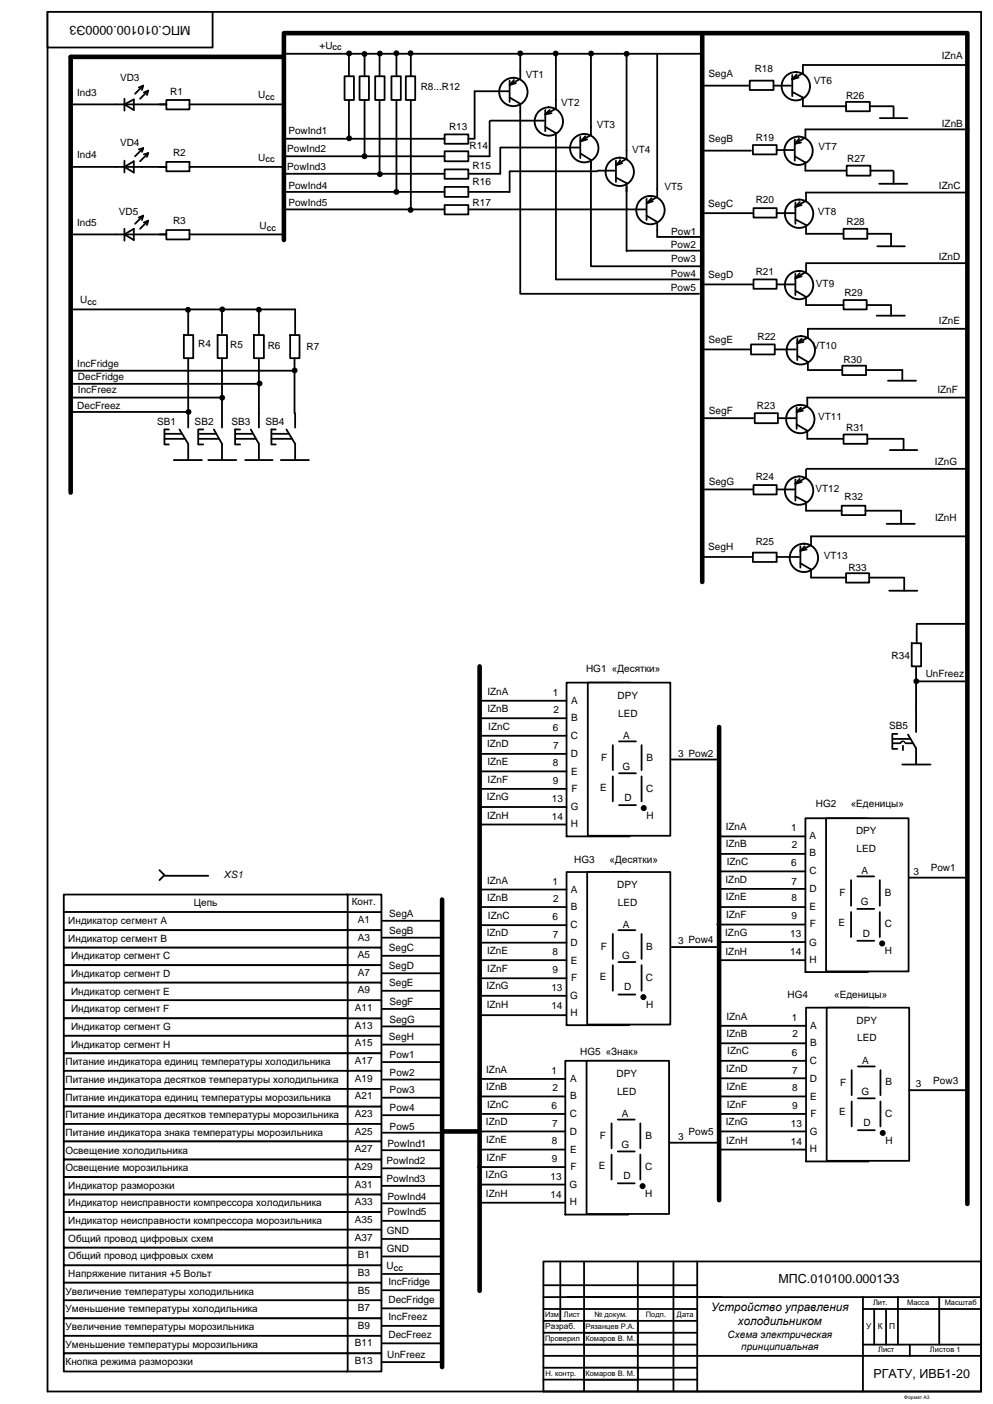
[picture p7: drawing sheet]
<svg xmlns="http://www.w3.org/2000/svg" width="420mm" height="594mm" viewBox="0 0 420 594" stroke-linecap="round" stroke-linejoin="round" font-family="sans-serif">
<g fill="none" stroke="#000" stroke-width=".76">
<path d="M20.1 5h395v584h-395zM229.9 533.9h185.2v55.1h-185.2zM237.1 533.9v25.2M295 533.9v55.1M229.9 549h185.2M229.9 554h65.1M229.9 559.1h65.1M365.1 554h50M365.1 549v40M369.9 554v15.1M374.9 554v15.1M379.9 549v20.1"/>
<path d="M397.4 549v20.1M229.9 564.1h65.1M229.9 569.1h65.1M229.9 573.9h185.2M229.9 578.9h65.1M365.1 569.1h50M385 569.1v4.8M229.9 583.9h65.1"/>
</g>
<path d="M20.1 5h69.9v15.1h-69.9z" fill-rule="evenodd" fill="#fff"/>
<path d="M20.1 5h69.9v15.1h-69.9zM229.9 544h65.1" fill="none" stroke="#000" stroke-width=".76"/>
<path d="M247.1 564.1h22.8v5h-22.8z" fill-rule="evenodd" fill="#fff"/>
<path d="M247.1 533.9v55.1M269.9 533.9v55.1M285 533.9v55.1M247.1 564.1h22.8v5h-22.8z" fill="none" stroke="#000" stroke-width=".76"/>
<path d="M247.1 559.1h22.8v5h-22.8z" fill-rule="evenodd" fill="#fff"/>
<path d="M247.1 559.1h22.8v5h-22.8z" fill="none" stroke="#000" stroke-width=".76"/>
<path d="M247.1 578.9h22.8v5h-22.8z" fill-rule="evenodd" fill="#fff"/>
<path d="M247.1 578.9h22.8v5h-22.8z" fill="none" stroke="#000" stroke-width=".76"/>
<g fill="#fff">
<path d="M239.7 315.6h6.6v6.7h-6.6z" fill-rule="evenodd"/>
<path d="M239.7 323.3h6.6v6.6h-6.6z" fill-rule="evenodd"/>
<path d="M239.7 330.5h6.6v6.6h-6.6z" fill-rule="evenodd"/>
<path d="M239.7 338.4h6.6v6.6h-6.6z" fill-rule="evenodd"/>
</g>
<path d="M202.9 349h36.8" fill="none" stroke="#000" stroke-width=".76"/>
<g fill="#fff">
<path d="M239.7 345.5h6.6v6.7h-6.6z" fill-rule="evenodd"/>
<path d="M239.7 293.4h6.6v6.6h-6.6z" fill-rule="evenodd"/>
<path d="M239.7 300.6h6.6v6.6h-6.6z" fill-rule="evenodd"/>
<path d="M239.7 308.2h6.6v6.7h-6.6z" fill-rule="evenodd"/>
</g>
<path d="M239.7 288.9h26.7v65.1h-26.7z" fill="none" stroke="#000" stroke-width=".76"/>
<path d="M248.7 288.9h34.9v64.8h-34.9z" fill-rule="evenodd" fill="#fff"/>
<g fill="none" stroke="#000" stroke-width=".76">
<path d="M202.9 296.6h36.8M248.7 288.9h34.9v64.8h-34.9zM202.7 311.4h37M202.9 319.1h36.8M202.9 304h36.8M259.3 315.4v10.6M261.9 313.8h7.2M271.5 315.4v10.6M202.7 333.9h37M202.9 326.5h36.8M259.3 328.6v10.6M261.9 327.3h7.2"/>
<path d="M271.5 328.6v10.6M202.9 341.6h36.8M261.9 340.8h7.2M384.2 371.5h24.1"/>
<circle cx="272.4" cy="342" r=".89"/>
</g>
<circle cx="272.4" cy="342" r=".89" fill="#000"/>
<path d="M202.9 282v264.4M304.3 307.7v200.3M187.6 478.9h14.5" fill="none" stroke="#000" stroke-width="1.9"/>
<g fill="#fff">
<path d="M239.7 395.8h6.6v6.6h-6.6z" fill-rule="evenodd"/>
<path d="M239.7 403.2h6.6v6.9h-6.6z" fill-rule="evenodd"/>
<path d="M239.7 410.6h6.6v6.6h-6.6z" fill-rule="evenodd"/>
<path d="M239.7 418.3h6.6v6.6h-6.6z" fill-rule="evenodd"/>
</g>
<path d="M202.7 429.7h37" fill="none" stroke="#000" stroke-width=".76"/>
<g fill="#fff">
<path d="M239.7 425.4h6.6v6.7h-6.6z" fill-rule="evenodd"/>
<path d="M239.7 373.3h6.6v6.6h-6.6z" fill-rule="evenodd"/>
<path d="M239.7 380.5h6.6v6.6h-6.6z" fill-rule="evenodd"/>
<path d="M239.7 388.1h6.6v6.7h-6.6z" fill-rule="evenodd"/>
</g>
<path d="M239.7 369.1h26.5v64.8h-26.5z" fill="none" stroke="#000" stroke-width=".76"/>
<path d="M248.4 369.1h35.2v64.6h-35.2z" fill-rule="evenodd" fill="#fff"/>
<g fill="none" stroke="#000" stroke-width=".76">
<path d="M202.7 376.5h37M248.4 369.1h35.2v64.6h-35.2zM202.7 391.6h37M202.7 383.9h37M202.9 399h36.8M259.3 395.3v10.6M261.7 393.7h7.1M271.5 395.3v10.6M202.4 414.1h37.3M202.9 406.4h36.8M259.3 408.5v10.9M261.7 407.2h7.1"/>
<path d="M271.5 408.5v10.9M202.7 421.5h37M261.7 421h7.1"/>
<circle cx="272.2" cy="422" r=".89"/>
</g>
<circle cx="272.2" cy="422" r=".89" fill="#000"/>
<g fill="#fff">
<path d="M239.2 475.7h6.9v6.6h-6.9z" fill-rule="evenodd"/>
<path d="M239.2 483.4h6.9v6.6h-6.9z" fill-rule="evenodd"/>
<path d="M239.2 490.5h6.9v6.7h-6.9z" fill-rule="evenodd"/>
<path d="M239.2 498.5h6.9v6.6h-6.9z" fill-rule="evenodd"/>
</g>
<path d="M202.4 509.1h36.8" fill="none" stroke="#000" stroke-width=".76"/>
<g fill="#fff">
<path d="M239.2 505.6h6.9v6.6h-6.9z" fill-rule="evenodd"/>
<path d="M239.2 453.2h6.9v6.9h-6.9z" fill-rule="evenodd"/>
<path d="M239.2 460.6h6.9v6.7h-6.9z" fill-rule="evenodd"/>
<path d="M239.2 468.3h6.9v6.6h-6.9z" fill-rule="evenodd"/>
</g>
<path d="M239.2 449h26.7v65.1h-26.7z" fill="none" stroke="#000" stroke-width=".76"/>
<path d="M248.2 449h34.9v64.8h-34.9z" fill-rule="evenodd" fill="#fff"/>
<g fill="none" stroke="#000" stroke-width=".76">
<path d="M202.4 456.7h36.8M248.2 449h34.9v64.8h-34.9zM202.4 478.9h36.8M202.4 464.1h36.8M203.2 471.5h36M258.8 475.5v10.5M261.4 473.9h7.2M270.9 475.5v10.5M202.1 494h37.1M202.4 486.6h36.8M258.8 488.7v10.6M261.4 487.4h7.2"/>
<path d="M270.9 488.7v10.6M202.4 501.4h36.8M261.4 500.9h7.2"/>
<circle cx="271.9" cy="502" r=".89"/>
</g>
<circle cx="271.9" cy="502" r=".89" fill="#000"/>
<g fill="#fff">
<path d="M340.8 373.1h6.6v6.6h-6.6z" fill-rule="evenodd"/>
<path d="M340.8 380.7h6.6v6.6h-6.6z" fill-rule="evenodd"/>
<path d="M340.8 387.9h6.6v6.6h-6.6z" fill-rule="evenodd"/>
<path d="M340.8 395.6h6.6v6.6h-6.6z" fill-rule="evenodd"/>
</g>
<path d="M303.7 406.4h37.1" fill="none" stroke="#000" stroke-width=".76"/>
<g fill="#fff">
<path d="M340.8 403h6.6v6.6h-6.6z" fill-rule="evenodd"/>
<path d="M340.8 350.6h6.6v6.6h-6.6z" fill-rule="evenodd"/>
<path d="M340.8 357.7h6.6v6.9h-6.6z" fill-rule="evenodd"/>
<path d="M340.8 365.4h6.6v6.9h-6.6z" fill-rule="evenodd"/>
</g>
<path d="M340.8 346.3h26.4v65.1h-26.4z" fill="none" stroke="#000" stroke-width=".76"/>
<path d="M349.5 346.3h34.9v64.9h-34.9z" fill-rule="evenodd" fill="#fff"/>
<g fill="none" stroke="#000" stroke-width=".76">
<path d="M303.7 354h37.1M349.5 346.3h34.9v64.9h-34.9zM303.7 376.2h37.1M303.7 368.8h37.1M303.7 361.4h37.1M360.1 372.5v10.9M362.7 370.9h7.2M372.3 372.5v10.9M303.5 391.3h37.3M303.7 398.7h37.1M303.7 383.9h37.1M360.1 386v10.6"/>
<path d="M362.7 398.2h7.2M362.7 384.7h7.2M372.3 386v10.6"/>
<circle cx="373.3" cy="399.3" r=".89"/>
</g>
<circle cx="373.3" cy="399.3" r=".89" fill="#000"/>
<g fill="#fff">
<path d="M341 453.2h6.7v6.6h-6.7z" fill-rule="evenodd"/>
<path d="M341 460.9h6.7v6.6h-6.7z" fill-rule="evenodd"/>
<path d="M341 468h6.7v6.7h-6.7z" fill-rule="evenodd"/>
<path d="M341 475.7h6.7v6.9h-6.7z" fill-rule="evenodd"/>
</g>
<path d="M304 486.6h37" fill="none" stroke="#000" stroke-width=".76"/>
<g fill="#fff">
<path d="M341 483.1h6.7v6.6h-6.7z" fill-rule="evenodd"/>
<path d="M341 430.7h6.7v6.7h-6.7z" fill-rule="evenodd"/>
<path d="M341 438.1h6.7v6.7h-6.7z" fill-rule="evenodd"/>
<path d="M341 445.8h6.7v6.6h-6.7z" fill-rule="evenodd"/>
</g>
<path d="M341 426.5h26.5v65.1h-26.5z" fill="none" stroke="#000" stroke-width=".76"/>
<path d="M349.8 426.5h34.9v64.8h-34.9z" fill-rule="evenodd" fill="#fff"/>
<g fill="none" stroke="#000" stroke-width=".76">
<path d="M60.6 36.2l-.5 1.9M60.6 36.2l-1.9 .8M60.6 36.2l-3.5 3.5M62.7 38.4l-.5 1.8M62.7 38.4l-1.8 .8M62.7 38.4l-3.4 3.4M29.9 44.2h30.2M52.7 44.2l3.9-2.1v4.5zM52.7 41.8v5M67.5 44.2h2.9M70.4 42.3h9.8v4h-9.8zM80.2 44.2h39.9"/>
<path d="M284.2 321.5h19.8M284.2 400.8h19.8M304 434.2h37M349.8 426.5h34.9v64.8h-34.9zM304 456.4h37M304 449h37M304 441.6h37M360.4 453v10.5M363 451.4h7.2M372.5 453v10.5M303.7 471.5h37.3M304 478.9h37"/>
<path d="M304 464.1h37M360.4 466.2v10.6M363 478.4h7.2M363 464.9h7.2M372.5 466.2v10.6M384.7 461.4h23.6M283.1 483.7h21.2"/>
<circle cx="373.5" cy="479.5" r=".89"/>
</g>
<circle cx="373.5" cy="479.5" r=".89" fill="#000"/>
<path d="M409.3 14v495.6" fill="none" stroke="#000" stroke-width="1.9"/>
<path d="M31.7 36.8h10.1v5h-10.1z" fill-rule="evenodd" fill="#fff"/>
<path d="M60.1 44.2h10.3" fill="none" stroke="#000" stroke-width=".76"/>
<path d="M108.5 37.8h9v5.1h-9z" fill-rule="evenodd" fill="#fff"/>
<path d="M30.4 70.6h29.7M52.7 70.6l3.9-2.3v4.7zM52.7 68v5M60.6 62.7l-.5 1.6M60.6 62.7l-1.9 .5M60.6 62.7l-3.5 3.4M62.7 64.8l-.5 1.6M62.7 64.8l-1.8 .6M62.7 64.8l-3.4 3.5M67.5 70.6h2.9M70.4 68.5h9.8v4h-9.8zM80.2 70.6h39.4" fill="none" stroke="#000" stroke-width=".76"/>
<path d="M31.7 63h10.1v5h-10.1z" fill-rule="evenodd" fill="#fff"/>
<path d="M60.1 70.6h10.3" fill="none" stroke="#000" stroke-width=".76"/>
<path d="M108.5 64.3h9v5h-9z" fill-rule="evenodd" fill="#fff"/>
<path d="M30.4 99.2h29.7M52.7 99.2l3.9-2.4v4.8zM52.7 96.8v5.1M60.6 91.3l-.5 1.8M60.6 91.3l-1.9 .8M60.6 91.3l-3.5 3.4M62.7 93.4l-.5 1.8M62.7 93.4l-1.8 .8M62.7 93.4l-3.4 3.4M67.5 99.2h2.9M70.4 97.4h9.8v3.9h-9.8zM80.2 99.2h40.2" fill="none" stroke="#000" stroke-width=".76"/>
<path d="M31.7 91.8h10.1v5h-10.1z" fill-rule="evenodd" fill="#fff"/>
<path d="M60.1 99.2h10" fill="none" stroke="#000" stroke-width=".76"/>
<path d="M109 93.4h9v5h-9z" fill-rule="evenodd" fill="#fff"/>
<path d="M30.4 131h94.5M79.6 131.2v10.4M93.9 131v10M109.5 131v10.6M77.8 141.8h4v9.8h-4zM79.6 151.6v29.4M92.1 141.8h3.9v9.8h-3.9zM93.9 151.6v23M107.4 141.8h4.3v9.8h-4.3zM109.5 151.9v23M122.8 141.8h3.9v9.8h-3.9zM124.6 151.6v23.3" fill="none" stroke="#000" stroke-width=".76"/>
<g fill="#000">
<circle cx="79.6" cy="131.1" r="1.24"/>
<circle cx="94.1" cy="131" r="1.24"/>
<circle cx="109.6" cy="131.1" r="1.24"/>
</g>
<path d="M33.3 125.4h8.8v3.5h-8.8z" fill-rule="evenodd" fill="#fff"/>
<path d="M30.4 156.9h94.2M29.9 168.3h64M30.2 162.5h79.6M30.4 174.4h49.2" fill="none" stroke="#000" stroke-width=".76"/>
<g fill="#000">
<circle cx="124.7" cy="156.8" r="1.24"/>
<circle cx="79.8" cy="174.3" r="1.24"/>
<circle cx="94" cy="168.3" r="1.24"/>
<circle cx="109.8" cy="162.3" r="1.24"/>
</g>
<path d="M32.3 163h21.9v4.5h-21.9z" fill-rule="evenodd" fill="#fff"/>
<g fill="none" stroke="#000" stroke-width=".76">
<path d="M124.9 131v10.3M93.9 174.9v6.1M109.5 174.9v6.1M124.9 174.9v6.1M69.6 185.7h8.5M69.6 188.1h1.8M69.8 183.6h7.2M71.4 181.8h-1.8v6.1M73.6 194.7h11.9M75.9 181.8l3.7 6.1v6.8M83.9 188.1h2.1M83.9 181.8v6.1"/>
<path d="M84.1 185.7h8.5M84.1 181.8h1.9M84.4 183.6h7.1M88.1 194.7h11.9M90.5 181.8l3.4 6.1v6.8M99.5 188.1h2.1M99.7 185.7h8.5M100 183.6h6.9M101.6 181.8h-2.1v6.1M103.7 194.7h11.7M106.1 181.8l3.4 6.1v6.8M114.8 185.7h8.5"/>
<path d="M114.8 188.1h1.9M115.1 183.6h7.1M116.7 181.8h-1.9v6.1M118.8 194.7h11.9M121.2 181.8l3.7 6.1v6.8"/>
</g>
<path d="M146.6 386h14.8v7.7h-14.8z" fill-rule="evenodd" fill="#fff"/>
<path d="M146.6 386h14.8v7.7h-14.8z" fill="none" stroke="#000" stroke-width=".76"/>
<path d="M146.6 393.7h14.8v7.4h-14.8z" fill-rule="evenodd" fill="#fff"/>
<path d="M146.6 393.7h14.8v7.4h-14.8z" fill="none" stroke="#000" stroke-width=".76"/>
<path d="M146.6 401.1h14.8v7.4h-14.8z" fill-rule="evenodd" fill="#fff"/>
<path d="M161.7 396.9h25.1M146.6 401.1h14.8v7.4h-14.8z" fill="none" stroke="#000" stroke-width=".76"/>
<path d="M146.6 408.5h14.8v7.4h-14.8z" fill-rule="evenodd" fill="#fff"/>
<path d="M146.6 408.5h14.8v7.4h-14.8zM161.7 404.5h25.1" fill="none" stroke="#000" stroke-width=".76"/>
<path d="M146.6 431h14.8v7.4h-14.8z" fill-rule="evenodd" fill="#fff"/>
<path d="M146.6 431h14.8v7.4h-14.8z" fill="none" stroke="#000" stroke-width=".76"/>
<path d="M146.6 438.4h14.8v7.4h-14.8z" fill-rule="evenodd" fill="#fff"/>
<path d="M146.6 438.4h14.8v7.4h-14.8z" fill="none" stroke="#000" stroke-width=".76"/>
<path d="M146.6 445.8h14.8v7.7h-14.8z" fill-rule="evenodd" fill="#fff"/>
<path d="M146.6 445.8h14.8v7.7h-14.8zM161.9 442.1h24.9" fill="none" stroke="#000" stroke-width=".76"/>
<path d="M146.6 415.9h14.8v7.7h-14.8z" fill-rule="evenodd" fill="#fff"/>
<path d="M146.6 415.9h14.8v7.7h-14.8z" fill="none" stroke="#000" stroke-width=".76"/>
<path d="M146.6 423.3h14.8v7.7h-14.8z" fill-rule="evenodd" fill="#fff"/>
<path d="M161.7 419.4h25.1M146.6 423.3h14.8v7.7h-14.8z" fill="none" stroke="#000" stroke-width=".76"/>
<path d="M146.6 378.6h14.8v7.4h-14.8z" fill-rule="evenodd" fill="#fff"/>
<path d="M146.6 378.6h14.8v7.4h-14.8zM161.7 389.7h25.1M161.7 412h25.1M161.7 427h25.1M161.7 434.4h25.1" fill="none" stroke="#000" stroke-width=".76"/>
<path d="M146.6 468.3h14.8v7.4h-14.8z" fill-rule="evenodd" fill="#fff"/>
<path d="M146.6 468.3h14.8v7.4h-14.8z" fill="none" stroke="#000" stroke-width=".76"/>
<path d="M146.6 475.7h14.8v7.4h-14.8z" fill-rule="evenodd" fill="#fff"/>
<path d="M146.6 475.7h14.8v7.4h-14.8z" fill="none" stroke="#000" stroke-width=".76"/>
<path d="M146.6 483.1h14.8v7.7h-14.8z" fill-rule="evenodd" fill="#fff"/>
<path d="M161.9 479.4h24.9M146.6 483.1h14.8v7.7h-14.8z" fill="none" stroke="#000" stroke-width=".76"/>
<path d="M146.6 453.2h14.8v7.7h-14.8z" fill-rule="evenodd" fill="#fff"/>
<path d="M146.6 453.2h14.8v7.7h-14.8z" fill="none" stroke="#000" stroke-width=".76"/>
<path d="M146.6 460.9h14.8v7.4h-14.8z" fill-rule="evenodd" fill="#fff"/>
<path d="M161.9 456.9h24.9M161.9 449.5h24.9M146.6 460.9h14.8v7.4h-14.8zM161.9 464.6h24.9M161.9 472h24.9" fill="none" stroke="#000" stroke-width=".76"/>
<path d="M146.6 490.8h14.8v7.4h-14.8z" fill-rule="evenodd" fill="#fff"/>
<path d="M146.6 490.8h14.8v7.4h-14.8zM161.7 486.8h25.1" fill="none" stroke="#000" stroke-width=".76"/>
<path d="M146.6 498.2h14.8v7.4h-14.8z" fill-rule="evenodd" fill="#fff"/>
<path d="M146.6 498.2h14.8v7.4h-14.8zM161.9 494.5h24.9" fill="none" stroke="#000" stroke-width=".76"/>
<path d="M146.6 505.6h14.8v7.4h-14.8z" fill-rule="evenodd" fill="#fff"/>
<path d="M146.6 505.6h14.8v7.4h-14.8zM161.7 501.9h25.1" fill="none" stroke="#000" stroke-width=".76"/>
<path d="M146.6 513h14.8v7.7h-14.8z" fill-rule="evenodd" fill="#fff"/>
<path d="M146.6 513h14.8v7.7h-14.8zM161.9 509.3h24.9M161.9 516.7h24.9" fill="none" stroke="#000" stroke-width=".76"/>
<path d="M146.6 535.5h14.8v7.4h-14.8z" fill-rule="evenodd" fill="#fff"/>
<path d="M146.6 535.5h14.8v7.4h-14.8z" fill="none" stroke="#000" stroke-width=".76"/>
<path d="M146.6 542.9h14.8v7.7h-14.8z" fill-rule="evenodd" fill="#fff"/>
<path d="M161.9 539.2h24.9M146.6 542.9h14.8v7.7h-14.8z" fill="none" stroke="#000" stroke-width=".76"/>
<path d="M146.6 550.3h14.8v7.7h-14.8z" fill-rule="evenodd" fill="#fff"/>
<path d="M146.6 550.3h14.8v7.7h-14.8zM161.9 546.1h25.2" fill="none" stroke="#000" stroke-width=".76"/>
<path d="M146.6 558h14.8v7.4h-14.8z" fill-rule="evenodd" fill="#fff"/>
<path d="M146.6 558h14.8v7.4h-14.8zM161.7 553.8h24.8" fill="none" stroke="#000" stroke-width=".76"/>
<path d="M146.6 565.4h14.8v7.4h-14.8z" fill-rule="evenodd" fill="#fff"/>
<path d="M146.6 565.4h14.8v7.4h-14.8zM161.7 561.2h24.8" fill="none" stroke="#000" stroke-width=".76"/>
<path d="M163.8 540h21.9v5h-21.9z" fill-rule="evenodd" fill="#fff"/>
<path d="M161.7 568.6h24.8" fill="none" stroke="#000" stroke-width=".76"/>
<g fill="#fff">
<path d="M163.8 555.1h21.9v5h-21.9z" fill-rule="evenodd"/>
<path d="M163.8 562.5h21.9v5h-21.9z" fill-rule="evenodd"/>
<path d="M27 378.6h120.1v7.4h-120.1z" fill-rule="evenodd"/>
</g>
<path d="M27 378.6h120.1v7.4h-120.1z" fill="none" stroke="#000" stroke-width=".76"/>
<path d="M27 386h120.1v7.7h-120.1z" fill-rule="evenodd" fill="#fff"/>
<path d="M27 386h120.1v7.7h-120.1z" fill="none" stroke="#000" stroke-width=".76"/>
<path d="M27 393.7h120.1v7.4h-120.1z" fill-rule="evenodd" fill="#fff"/>
<path d="M27 393.7h120.1v7.4h-120.1z" fill="none" stroke="#000" stroke-width=".76"/>
<path d="M27 401.1h120.1v7.4h-120.1z" fill-rule="evenodd" fill="#fff"/>
<path d="M27 401.1h120.1v7.4h-120.1z" fill="none" stroke="#000" stroke-width=".76"/>
<path d="M27 408.5h120.1v7.4h-120.1z" fill-rule="evenodd" fill="#fff"/>
<path d="M27 408.5h120.1v7.4h-120.1z" fill="none" stroke="#000" stroke-width=".76"/>
<path d="M27 415.9h120.1v7.7h-120.1z" fill-rule="evenodd" fill="#fff"/>
<path d="M27 415.9h120.1v7.7h-120.1z" fill="none" stroke="#000" stroke-width=".76"/>
<path d="M27 423.3h120.1v7.7h-120.1z" fill-rule="evenodd" fill="#fff"/>
<path d="M27 423.3h120.1v7.7h-120.1z" fill="none" stroke="#000" stroke-width=".76"/>
<path d="M27 431h120.1v7.4h-120.1z" fill-rule="evenodd" fill="#fff"/>
<path d="M27 431h120.1v7.4h-120.1z" fill="none" stroke="#000" stroke-width=".76"/>
<path d="M27 438.4h120.1v7.4h-120.1z" fill-rule="evenodd" fill="#fff"/>
<path d="M27 438.4h120.1v7.4h-120.1z" fill="none" stroke="#000" stroke-width=".76"/>
<path d="M27 535.5h120.1v7.4h-120.1z" fill-rule="evenodd" fill="#fff"/>
<path d="M27 535.5h120.1v7.4h-120.1z" fill="none" stroke="#000" stroke-width=".76"/>
<path d="M27 445.8h120.1v7.7h-120.1z" fill-rule="evenodd" fill="#fff"/>
<path d="M27 445.8h120.1v7.7h-120.1z" fill="none" stroke="#000" stroke-width=".76"/>
<path d="M27 453.2h120.1v7.7h-120.1z" fill-rule="evenodd" fill="#fff"/>
<path d="M27 453.2h120.1v7.7h-120.1z" fill="none" stroke="#000" stroke-width=".76"/>
<path d="M27 460.9h120.1v7.4h-120.1z" fill-rule="evenodd" fill="#fff"/>
<path d="M27 460.9h120.1v7.4h-120.1z" fill="none" stroke="#000" stroke-width=".76"/>
<path d="M27 468.3h120.1v7.4h-120.1z" fill-rule="evenodd" fill="#fff"/>
<path d="M27 468.3h120.1v7.4h-120.1z" fill="none" stroke="#000" stroke-width=".76"/>
<path d="M27 475.7h120.1v7.4h-120.1z" fill-rule="evenodd" fill="#fff"/>
<path d="M27 475.7h120.1v7.4h-120.1z" fill="none" stroke="#000" stroke-width=".76"/>
<path d="M27 483.1h120.1v7.7h-120.1z" fill-rule="evenodd" fill="#fff"/>
<path d="M27 483.1h120.1v7.7h-120.1z" fill="none" stroke="#000" stroke-width=".76"/>
<path d="M27 490.8h120.1v7.4h-120.1z" fill-rule="evenodd" fill="#fff"/>
<path d="M27 490.8h120.1v7.4h-120.1z" fill="none" stroke="#000" stroke-width=".76"/>
<path d="M27 498.2h120.1v7.4h-120.1z" fill-rule="evenodd" fill="#fff"/>
<path d="M27 498.2h120.1v7.4h-120.1z" fill="none" stroke="#000" stroke-width=".76"/>
<path d="M27 505.6h120.1v7.4h-120.1z" fill-rule="evenodd" fill="#fff"/>
<path d="M27 505.6h120.1v7.4h-120.1z" fill="none" stroke="#000" stroke-width=".76"/>
<path d="M146.6 520.4h14.8v7.7h-14.8z" fill-rule="evenodd" fill="#fff"/>
<path d="M146.6 520.4h14.8v7.7h-14.8z" fill="none" stroke="#000" stroke-width=".76"/>
<path d="M27 513h120.1v7.7h-120.1z" fill-rule="evenodd" fill="#fff"/>
<path d="M27 513h120.1v7.7h-120.1z" fill="none" stroke="#000" stroke-width=".76"/>
<path d="M27 542.9h120.1v7.7h-120.1z" fill-rule="evenodd" fill="#fff"/>
<path d="M27 542.9h120.1v7.7h-120.1z" fill="none" stroke="#000" stroke-width=".76"/>
<path d="M27 550.3h120.1v7.7h-120.1z" fill-rule="evenodd" fill="#fff"/>
<path d="M27 550.3h120.1v7.7h-120.1z" fill="none" stroke="#000" stroke-width=".76"/>
<path d="M27 558h120.1v7.4h-120.1z" fill-rule="evenodd" fill="#fff"/>
<path d="M27 558h120.1v7.4h-120.1z" fill="none" stroke="#000" stroke-width=".76"/>
<path d="M27 565.4h120.1v7.4h-120.1z" fill-rule="evenodd" fill="#fff"/>
<path d="M27 565.4h120.1v7.4h-120.1z" fill="none" stroke="#000" stroke-width=".76"/>
<path d="M27 520.4h120.1v7.7h-120.1z" fill-rule="evenodd" fill="#fff"/>
<path d="M27 520.4h120.1v7.7h-120.1zM161.7 524.4h25.1" fill="none" stroke="#000" stroke-width=".76"/>
<path d="M146.6 528.1h14.8v7.4h-14.8z" fill-rule="evenodd" fill="#fff"/>
<path d="M146.6 528.1h14.8v7.4h-14.8z" fill="none" stroke="#000" stroke-width=".76"/>
<path d="M27 528.1h120.1v7.4h-120.1z" fill-rule="evenodd" fill="#fff"/>
<path d="M67.5 368.3l2.1 2.1-2.1 2.1M69.6 370.7h18.5M27 528.1h120.1v7.4h-120.1zM161.9 531.8h24.9" fill="none" stroke="#000" stroke-width=".76"/>
<path d="M29.9 24.1v184.4" fill="none" stroke="#000" stroke-width="1.9"/>
<path d="M188.1 56.9h10.1v4h-10.1z" fill-rule="evenodd" fill="#fff"/>
<path d="M188.1 56.9h10.1v4h-10.1z" fill="none" stroke="#000" stroke-width=".76"/>
<path d="M188.1 64h10.1v4.3h-10.1z" fill-rule="evenodd" fill="#fff"/>
<path d="M188.1 64h10.1v4.3h-10.1z" fill="none" stroke="#000" stroke-width=".76"/>
<path d="M188.1 71.7h10.1v4h-10.1z" fill-rule="evenodd" fill="#fff"/>
<path d="M188.1 71.7h10.1v4h-10.1z" fill="none" stroke="#000" stroke-width=".76"/>
<path d="M188.1 79.1h10.1v4.2h-10.1z" fill-rule="evenodd" fill="#fff"/>
<path d="M188.1 79.1h10.1v4.2h-10.1z" fill="none" stroke="#000" stroke-width=".76"/>
<path d="M188.1 86.8h10.1v4h-10.1z" fill-rule="evenodd" fill="#fff"/>
<g fill="none" stroke="#000" stroke-width=".76">
<path d="M147.6 22.8v9.5M207.7 38.6h-6.9v19.9M208 38.6h7.4M215.6 34.1v9M217.5 33.9l-1.9 2.1M218.3 35.2l-2.7 .8M220.1 22.5v10.8l-4.5 2.7M235.2 22.8v23.2l-4.5 2.4M250 22.8v34.3l-4.5 2.7M265.1 22.8v44.4l-4.5 2.7M278.1 23v60.3l-4.5 2.7M147.6 42.3v16.2"/>
<path d="M198.2 58.7h2.6M207.2 51.3v14.8h-9M207.4 51.1h22.8M215.6 41.3l4.5 2.6v80.2M230.7 46.6v9M230.7 53.7l4.5 2.7v61.9h60.6M232.6 46.6l-1.9 1.8M233.4 47.9l-2.7 .5M245.5 57.9v9M247.6 57.7l-1.8 2.1 2.6-.8M211.7 62.4v11.2h-13.5M211.9 62.4h25.7"/>
<path d="M215.6 72.5v8.7h-17.4M215.9 72.5h36.8M237.9 62.4h7.4M245.8 65.1l4.2 2.6v45M252.9 72.2h7.4M260.6 68v9M260.6 75.1l4.5 2.4v28.9M262.5 67.7l-1.6 2.2 2.4-.8M188.1 86.8h10.1v4h-10.1zM198.2 88.6h67.4M265.9 88.6h7.4M273.6 84.1v9"/>
<path d="M273.6 91.3l4.5 2.6v6.4h19.3M275.7 83.9l-1.9 2.1 2.4-.8M250.3 112.7h46.3M265.1 106.1h31M220.1 124.4h75.7"/>
</g>
<g fill="none" stroke="#000" stroke-width=".79">
<circle cx="217.2" cy="38.9" r="6"/>
<circle cx="232.2" cy="51.4" r="6"/>
<circle cx="247.2" cy="62.7" r="6"/>
<circle cx="262.2" cy="72.7" r="6"/>
<circle cx="275.2" cy="88.9" r="6"/>
</g>
<g fill="#000">
<circle cx="147.7" cy="22.6" r="1.24"/>
<circle cx="220.1" cy="22.6" r="1.24"/>
<circle cx="235.1" cy="22.7" r="1.24"/>
<circle cx="250.1" cy="22.7" r="1.24"/>
<circle cx="265.1" cy="22.8" r="1.24"/>
<circle cx="147.7" cy="58.5" r="1.24"/>
</g>
<path d="M152.1 32.3h4v10h-4z" fill-rule="evenodd" fill="#fff"/>
<path d="M152.1 32.3h4v10h-4zM154.3 22.8v9.5M154.3 42.3v23.8" fill="none" stroke="#000" stroke-width=".76"/>
<g fill="#000">
<circle cx="154.2" cy="22.9" r="1.24"/>
<circle cx="154.2" cy="66.1" r="1.24"/>
</g>
<path d="M158.7 32.3h4v10h-4z" fill-rule="evenodd" fill="#fff"/>
<path d="M158.7 32.3h4v10h-4zM160.6 22.8v9.5M160.6 42.3v31.5" fill="none" stroke="#000" stroke-width=".76"/>
<g fill="#000">
<circle cx="160.7" cy="22.7" r="1.24"/>
<circle cx="160.7" cy="73.7" r="1.24"/>
</g>
<path d="M165.6 32.3h4v10h-4z" fill-rule="evenodd" fill="#fff"/>
<path d="M165.6 32.3h4v10h-4zM167.7 22.5v9.8M167.7 42.3v38.9" fill="none" stroke="#000" stroke-width=".76"/>
<g fill="#000">
<circle cx="167.7" cy="22.5" r="1.24"/>
<circle cx="167.7" cy="81.2" r="1.24"/>
</g>
<path d="M171.7 32.3h4v10h-4z" fill-rule="evenodd" fill="#fff"/>
<path d="M171.7 32.3h4v10h-4zM173.8 22.5v9.8M173.8 42.3v46.6" fill="none" stroke="#000" stroke-width=".76"/>
<g fill="#000">
<circle cx="173.7" cy="22.5" r="1.24"/>
<circle cx="173.7" cy="88.9" r="1.24"/>
</g>
<path d="M145.8 32.3h4v10h-4z" fill-rule="evenodd" fill="#fff"/>
<path d="M120.1 22.8h176.5M145.8 32.3h4v10h-4zM120.1 58.7h68M120.1 73.6h68M120.4 66.1h67.7M297.9 63.8h19.9M120.1 81.2h68M120.4 88.6h67.7" fill="none" stroke="#000" stroke-width=".76"/>
<path d="M297.1 14.3v232" fill="none" stroke="#000" stroke-width="1.9"/>
<path d="M318.6 61.4h10v4h-10z" fill-rule="evenodd" fill="#fff"/>
<path d="M336.3 59v9M338.1 58.7l-1.8 2.2M340.8 54.8v3.4l-4.5 2.7M318.6 61.4h10v4h-10zM328.6 63.5h7.4M336.3 66.1l4.5 2.7v3.4h17.4M338.9 60.3l-2.6 .6" fill="none" stroke="#000" stroke-width=".76"/>
<circle cx="337.9" cy="63.8" r="6" fill="none" stroke="#000" stroke-width=".79"/>
<path d="M358.2 70.1h10.1v4.2h-10.1z" fill-rule="evenodd" fill="#fff"/>
<path d="M340.8 54.8h69M358.2 70.1h10.1v4.2h-10.1zM368.3 72.2h9.5M372 77.8h11.9M378.1 72.5v5.3M297.9 90.2h20.9" fill="none" stroke="#000" stroke-width=".76"/>
<path d="M318.8 88.1h9.8v4h-9.8z" fill-rule="evenodd" fill="#fff"/>
<path d="M318.8 88.1h9.8v4h-9.8zM328.6 90.2h7.7M336.5 85.7v9M336.5 92.9l4.5 2.3v3.8h15.9M338.4 85.5l-1.9 2.1M339.2 86.8l-2.7 .8M341 81.5v3.4l-4.5 2.7" fill="none" stroke="#000" stroke-width=".76"/>
<circle cx="338.1" cy="90.5" r="6" fill="none" stroke="#000" stroke-width=".79"/>
<path d="M356.9 96.8h10.1v4.3h-10.1z" fill-rule="evenodd" fill="#fff"/>
<path d="M341 81.5h67.5M356.9 96.8h10.1v4.3h-10.1zM367 99h10v5M371.2 104.2h11.7M297.9 120.4h20.9" fill="none" stroke="#000" stroke-width=".76"/>
<path d="M318.8 118.3h9.8v3.9h-9.8z" fill-rule="evenodd" fill="#fff"/>
<path d="M318.8 118.3h9.8v3.9h-9.8zM336.5 115.9v9M338.4 115.6l-1.9 2.1M339.2 116.9l-2.7 .8M341 111.7v3.4l-4.5 2.6M341 111.4h67.5M328.6 120.4h7.7M336.5 123l4.5 2.7v3.4" fill="none" stroke="#000" stroke-width=".76"/>
<circle cx="338.1" cy="120.7" r="6" fill="none" stroke="#000" stroke-width=".79"/>
<path d="M356.9 127h9.8v4h-9.8z" fill-rule="evenodd" fill="#fff"/>
<path d="M341 129.1h15.9M356.9 127h9.8v4h-9.8zM366.7 129.1h10.1M370.9 133.6h12M377 129.1v4.5M297.4 147.9h21.7" fill="none" stroke="#000" stroke-width=".76"/>
<path d="M317.8 145.8h10v4.2h-10z" fill-rule="evenodd" fill="#fff"/>
<path d="M341.8 139.2v3.7l-4.5 2.4M317.8 145.8h10v4.2h-10zM327.8 147.9h9M337.3 143.4v9M337.3 150.5l4.5 2.7v3.4h14.6M339.2 143.4l-1.9 1.9M340 144.7l-2.7 .6" fill="none" stroke="#000" stroke-width=".76"/>
<circle cx="338.8" cy="148.3" r="6" fill="none" stroke="#000" stroke-width=".79"/>
<path d="M356.4 154.8h10v4h-10z" fill-rule="evenodd" fill="#fff"/>
<path d="M341.8 139.2h66.5M356.4 154.8h10v4h-10zM366.4 156.6h15.4v4.5M297.4 177h21.4M375.7 161.1h11.9" fill="none" stroke="#000" stroke-width=".76"/>
<path d="M319.4 174.9h9.7v4.2h-9.7z" fill-rule="evenodd" fill="#fff"/>
<path d="M319.4 174.9h9.7v4.2h-9.7zM329.1 177h7.7M337.1 172.5v9M337.1 179.7l4.5 2.6v3.4h15.3M338.9 172.5l-1.8 1.9M339.7 173.8l-2.6 .6M341.6 168.3v3.7l-4.5 2.4" fill="none" stroke="#000" stroke-width=".76"/>
<circle cx="338.6" cy="177.4" r="6" fill="none" stroke="#000" stroke-width=".79"/>
<path d="M356.9 183.9h10.1v4h-10.1z" fill-rule="evenodd" fill="#fff"/>
<path d="M341.6 168.3h66.7M356.9 183.9h10.1v4h-10.1zM367 185.7h15.3M376.5 190.5h11.6M382.3 186v4.5M297.9 207.2h20.9" fill="none" stroke="#000" stroke-width=".76"/>
<path d="M318.8 205.3h9.8v4h-9.8z" fill-rule="evenodd" fill="#fff"/>
<path d="M341 198.7v3.4l-4.5 2.7M341.3 198.4h67M318.8 205.3h9.8v4h-9.8zM328.6 207.2h7.7M336.5 202.9v9M336.5 210.1l4.5 2.4v3.7M338.4 202.7l-1.9 2.1M339.2 204l-2.7 .8" fill="none" stroke="#000" stroke-width=".76"/>
<circle cx="338.1" cy="207.7" r="6" fill="none" stroke="#000" stroke-width=".79"/>
<path d="M356.1 214h10.1v4h-10.1z" fill-rule="evenodd" fill="#fff"/>
<path d="M341 216.2h15.1M356.1 214h10.1v4h-10.1zM366.2 216.2h15.1v5.5M297.9 235.7h20.9M375.2 221.7h11.9" fill="none" stroke="#000" stroke-width=".76"/>
<path d="M318.6 233.9h10v4h-10z" fill-rule="evenodd" fill="#fff"/>
<path d="M318.6 233.9h10v4h-10zM328.6 235.7h9.5M338.7 231.2v9M338.7 238.4l4.5 2.6v3.5h14.8M340.5 231.2l-1.8 1.9M341.3 232.6l-2.6 .5M343.2 227v3.7l-4.5 2.4" fill="none" stroke="#000" stroke-width=".76"/>
<circle cx="340.1" cy="236.1" r="6" fill="none" stroke="#000" stroke-width=".79"/>
<path d="M358 242.6h9.8v4h-9.8z" fill-rule="evenodd" fill="#fff"/>
<path d="M297.1 36.2h19.9M343.2 227h66.1M358 242.6h9.8v4h-9.8zM367.8 244.5h14.5M376.2 250h11.9M382.6 244.5v5.5" fill="none" stroke="#000" stroke-width=".76"/>
<path d="M317.2 34.1h10.1v4h-10.1z" fill-rule="evenodd" fill="#fff"/>
<path d="M317.2 34.1h10.1v4h-10.1zM327.3 36.2h7.4M335.2 31.8v8.9M335.2 38.9l4.5 2.4v3.7M337.1 31.5l-1.9 2.1M337.9 32.8l-2.7 .8M409.6 27.5h-69.9v3.5l-4.5 2.6M372.3 50h11.6M378.1 45.5v4.5" fill="none" stroke="#000" stroke-width=".76"/>
<circle cx="336.7" cy="36.5" r="6" fill="none" stroke="#000" stroke-width=".79"/>
<path d="M358 43.1h10v4h-10z" fill-rule="evenodd" fill="#fff"/>
<g fill="none" stroke="#000" stroke-width=".76">
<path d="M339.7 45h18.3M358 43.1h10v4h-10zM368 45h10.1M385.8 272.3h3.9v9.7h-3.9zM388.1 264.1h20.7M387.6 282.3v18.8M387.6 288.4h21.4"/>
<circle cx="382" cy="314.7" r=".89"/>
</g>
<path d="M120.1 14h288.9M120.1 14.8v86.8M29.9 24.1h90M187.1 380.7v197.9" fill="none" stroke="#000" stroke-width="1.9"/>
<circle cx="387.7" cy="288.4" r="1.24" fill="#000"/>
<path d="M380.7 314.9h2.7v2.1h-2.7z" fill-rule="evenodd" fill="#fff"/>
<path d="M387.9 264.1v7.9M377.6 310.6v6.1M377.6 317h2.1M377.8 310.6h1.9M377.8 314.6h3.2M378.1 312.7h7.1M382.1 315.6v1.9M383.1 314.6h3.2M384.2 310.9l3.4 5.8v6.9M387.6 301.1v8.7M381.8 323.6h11.9" fill="none" stroke="#000" stroke-width=".76"/>
<path d="M382.1 314.6v2.1" fill="none" stroke="#fff" stroke-width="1.1"/>
<path d="M146.6 572.8h14.8v7.7h-14.8z" fill-rule="evenodd" fill="#fff"/>
<path d="M146.6 572.8h14.8v7.7h-14.8zM161.4 576.5h24.9" fill="none" stroke="#000" stroke-width=".76"/>
<g fill="#fff">
<path d="M163.2 571h22v5h-22z" fill-rule="evenodd"/>
<path d="M27 572.8h120.1v7.7h-120.1z" fill-rule="evenodd"/>
</g>
<path d="M27 572.8h120.1v7.7h-120.1z" fill="none" stroke="#000" stroke-width=".76"/>
<g font-size="5.3">
<text x="80.6" y="10.9" transform="rotate(-180 80.6 10.9)">МПС.010100.0000Э3</text>
<text x="329.4" y="543.1">МПС.010100.0001Э3</text>
<text x="369.6" y="583.1">РГАТУ, ИВБ1-20</text>
</g>
<g font-size="4.9">
<text x="300.9" y="554.9">Устройство управления</text>
<text x="312.2" y="560.9">холодильником</text>
</g>
<g font-size="4.2">
<text x="135.2" y="20.8">+U</text>
<text x="398.5" y="24.8">IZnA</text>
<text x="50.8" y="34.1">VD3</text>
<text x="222.5" y="33.1">VT1</text>
<text x="299.8" y="32.8">SegA</text>
<text x="319.3" y="30.3">R18</text>
<text x="344.3" y="35.8">VT6</text>
<text x="32.6" y="40.5">Ind3</text>
<text x="72" y="40.4">R1</text>
<text x="109.3" y="41.6">U</text>
<text x="178" y="38.1">R8...R12</text>
<text x="358" y="41.9">R26</text>
<text x="237.5" y="44.9">VT2</text>
<text x="252.5" y="54">VT3</text>
<text x="398.5" y="53.6">IZnB</text>
<text x="122" y="56.8">PowInd1</text>
<text x="190" y="54.9">R13</text>
<text x="319.8" y="59.7">R19</text>
<text x="50.8" y="61.8">VD4</text>
<text x="73.2" y="66">R2</text>
<text x="121.5" y="64.1">PowInd2</text>
<text x="198.7" y="63.1">R14</text>
<text x="267.5" y="64.9">VT4</text>
<text x="299.8" y="60.3">SegB</text>
<text x="346.4" y="63.5">VT7</text>
<text x="32.6" y="66.9">Ind4</text>
<text x="109.3" y="68.1">U</text>
<text x="200" y="71.5">R15</text>
<text x="358.5" y="68.7">R27</text>
<text x="121.5" y="72.1">PowInd3</text>
<text x="122" y="80.1">PowInd4</text>
<text x="200" y="78.1">R16</text>
<text x="281.2" y="80.6">VT5</text>
<text x="397.3" y="79.8">IZnC</text>
<text x="122" y="87.1">PowInd5</text>
<text x="200" y="87.4">R17</text>
<text x="299.7" y="87.8">SegC</text>
<text x="319.8" y="86">R20</text>
<text x="32.6" y="95.5">Ind5</text>
<text x="50.3" y="91">VD5</text>
<text x="73.2" y="94.9">R3</text>
<text x="346.1" y="91">VT8</text>
<text x="358.1" y="95.4">R28</text>
<text x="109.8" y="97.1">U</text>
<text x="284" y="99.3">Pow1</text>
<text x="283.9" y="104.8">Pow2</text>
<text x="283.9" y="110.8">Pow3</text>
<text x="397.2" y="109.9">IZnD</text>
<text x="283.9" y="117.3">Pow4</text>
<text x="299.7" y="117.8">SegD</text>
<text x="319.8" y="116.2">R21</text>
<text x="283.9" y="123.3">Pow5</text>
<text x="345.2" y="121.4">VT9</text>
<text x="357.3" y="125.4">R29</text>
<text x="34" y="128.4">U</text>
<text x="397.3" y="137.3">IZnE</text>
<text x="320.5" y="143.8">R22</text>
<text x="83.9" y="147.1">R4</text>
<text x="97.4" y="147.2">R5</text>
<text x="113.3" y="147.6">R6</text>
<text x="129.7" y="148.1">R7</text>
<text x="299.8" y="145.3">SegE</text>
<text x="343.9" y="147.9">VT10</text>
<text x="32.7" y="155.5">IncFridge</text>
<text x="357" y="153.8">R30</text>
<text x="33" y="161">DecFridge</text>
<text x="33" y="166.5">IncFreez</text>
<text x="396.6" y="166.4">IZnF</text>
<text x="32.7" y="173.2">DecFreez</text>
<text x="320.3" y="172.9">R23</text>
<text x="66.5" y="179.9">SB1</text>
<text x="82.4" y="179.9">SB2</text>
<text x="299.9" y="175.3">SegF</text>
<text x="346.1" y="177.6">VT11</text>
<text x="98" y="180">SB3</text>
<text x="112.3" y="180">SB4</text>
<text x="358" y="182.2">R31</text>
<text x="395.6" y="196.8">IZnG</text>
<text x="319.8" y="203.2">R24</text>
<text x="299.9" y="205.3">SegG</text>
<text x="345.1" y="208.1">VT12</text>
<text x="357.4" y="211.7">R32</text>
<text x="395.6" y="220.6">IZnH</text>
<text x="299.7" y="232.8">SegH</text>
<text x="319.8" y="230.7">R25</text>
<text x="348.6" y="236.6">VT13</text>
<text x="359" y="241.7">R33</text>
<text x="377.3" y="279">R34</text>
<text x="248" y="284.6">HG1 «Десятки»</text>
<text x="391.7" y="286.3">UnFreez</text>
<text x="206.2" y="294.1">IZnA</text>
<text x="233.9" y="294.6">1</text>
<text x="241.7" y="297.9">A</text>
<text x="261.3" y="295.8">DP</text>
<text x="267.2" y="295.8">Y</text>
<text x="206.2" y="301.3">IZnB</text>
<text x="234.2" y="301.6">2</text>
<text x="241.7" y="305.1">B</text>
<text x="261.6" y="303.3">LE</text>
<text x="266.7" y="303.3">D</text>
<text x="206.6" y="308.8">IZnC</text>
<text x="233.9" y="309.4">6</text>
<text x="376.2" y="308.5">SB5</text>
<text x="206.1" y="316.3">IZnD</text>
<text x="234.1" y="317.1">7</text>
<text x="241.6" y="312.8">C</text>
<text x="263.7" y="312.7">A</text>
<text x="206.2" y="323.8">IZnE</text>
<text x="241.6" y="320.3">D</text>
<text x="254.4" y="322">F</text>
<text x="273.6" y="321.9">B</text>
<text x="287" y="320.3">3 Pow2</text>
<text x="234" y="324.3">8</text>
<text x="241.7" y="327.9">E</text>
<text x="263.4" y="325.9">G</text>
<text x="206.3" y="331.3">IZnF</text>
<text x="234" y="331.8">9</text>
<text x="241.8" y="335.1">F</text>
<text x="253.9" y="334.6">E</text>
<text x="273.5" y="335.2">C</text>
<text x="206" y="338.8">IZnG</text>
<text x="233.5" y="339.5">13</text>
<text x="264.3" y="339.2">D</text>
<text x="345.2" y="341.4">HG2</text>
<text x="360" y="341.4">«Еденицы»</text>
<text x="206.1" y="346.8">IZnH</text>
<text x="233.5" y="347.1">14</text>
<text x="241.5" y="342.9">G</text>
<text x="273.5" y="346.6">H</text>
<text x="241.6" y="350.1">H</text>
<text x="307.1" y="351.4">IZnA</text>
<text x="334.7" y="351.9">1</text>
<text x="362.2" y="353.1">DP</text>
<text x="368.1" y="353.1">Y</text>
<text x="307.1" y="358.6">IZnB</text>
<text x="335.1" y="358.9">2</text>
<text x="342.6" y="355.2">A</text>
<text x="243" y="365.3">HG3</text>
<text x="257.9" y="365.3">«Десятки»</text>
<text x="342.6" y="362.4">B</text>
<text x="362.4" y="360.6">LE</text>
<text x="367.6" y="360.6">D</text>
<text x="94.9" y="371.8">ХS1</text>
<text x="307.5" y="366.1">IZnC</text>
<text x="334.7" y="366.6">6</text>
<text x="342.5" y="370.1">C</text>
<text x="364.5" y="370">A</text>
<text x="386.5" y="370.3">3</text>
<text x="393.8" y="368.8">Pow1</text>
<text x="206.1" y="374.1">IZnA</text>
<text x="233.7" y="374.6">1</text>
<text x="241.5" y="377.9">A</text>
<text x="261.2" y="375.8">DP</text>
<text x="267.1" y="375.8">Y</text>
<text x="307" y="373.6">IZnD</text>
<text x="334.9" y="374.4">7</text>
<text x="342.5" y="377.6">D</text>
<text x="82" y="383.7">Цепь</text>
<text x="148.8" y="383.2">Конт.</text>
<text x="206.1" y="381.3">IZnB</text>
<text x="234" y="381.6">2</text>
<text x="261.4" y="383.3">LE</text>
<text x="266.6" y="383.3">D</text>
<text x="307.1" y="381.1">IZnE</text>
<text x="334.8" y="381.6">8</text>
<text x="355.2" y="379.3">F</text>
<text x="364.3" y="383.2">G</text>
<text x="374.5" y="379.2">B</text>
<text x="164.7" y="388.2">SegA</text>
<text x="206.4" y="388.8">IZnC</text>
<text x="233.7" y="389.4">6</text>
<text x="241.5" y="385.1">B</text>
<text x="307.2" y="388.6">IZnF</text>
<text x="334.8" y="389.1">9</text>
<text x="342.6" y="385.2">E</text>
<text x="28.9" y="391.1">Индикатор сегмент A</text>
<text x="151.4" y="390.6">A1</text>
<text x="164.7" y="395.4">SegB</text>
<text x="241.4" y="392.8">C</text>
<text x="263.5" y="392.7">A</text>
<text x="342.7" y="392.4">F</text>
<text x="354.8" y="391.9">E</text>
<text x="374.3" y="392.5">C</text>
<text x="28.9" y="398.6">Индикатор сегмент B</text>
<text x="151.4" y="398.1">A3</text>
<text x="205.9" y="396.3">IZnD</text>
<text x="233.9" y="397.1">7</text>
<text x="241.4" y="400.3">D</text>
<text x="254.2" y="402">F</text>
<text x="273.4" y="401.9">B</text>
<text x="287" y="399.5">3 Pow4</text>
<text x="306.9" y="396.1">IZnG</text>
<text x="334.3" y="396.7">13</text>
<text x="342.3" y="400.2">G</text>
<text x="365.1" y="396.5">D</text>
<text x="30.1" y="406.1">Индикатор сегмент C</text>
<text x="151.4" y="405.6">А5</text>
<text x="164.6" y="402.5">SegC</text>
<text x="206.1" y="403.8">IZnE</text>
<text x="233.8" y="404.3">8</text>
<text x="241.5" y="407.9">E</text>
<text x="263.3" y="405.9">G</text>
<text x="307" y="404.1">IZnH</text>
<text x="334.3" y="404.4">14</text>
<text x="342.5" y="407.4">H</text>
<text x="374.4" y="403.9">H</text>
<text x="30.1" y="413.5">Индикатор сегмент D</text>
<text x="151.4" y="413">A7</text>
<text x="164.6" y="410.3">SegD</text>
<text x="206.2" y="411.3">IZnF</text>
<text x="233.8" y="411.8">9</text>
<text x="164.7" y="417.4">SegE</text>
<text x="205.8" y="418.8">IZnG</text>
<text x="233.3" y="419.5">13</text>
<text x="241.7" y="415.1">F</text>
<text x="253.8" y="414.6">E</text>
<text x="264.1" y="419.2">D</text>
<text x="273.3" y="415.2">C</text>
<text x="30.1" y="421">Индикатор сегмент E</text>
<text x="151.4" y="420.5">А9</text>
<text x="164.8" y="425.2">SegF</text>
<text x="241.3" y="422.9">G</text>
<text x="333.2" y="422.6">HG4</text>
<text x="353" y="422.5">«Еденицы»</text>
<text x="30.1" y="428.5">Индикатор сегмент F</text>
<text x="150.2" y="428">A11</text>
<text x="205.9" y="426.8">IZnH</text>
<text x="233.3" y="427.1">14</text>
<text x="241.4" y="430.1">H</text>
<text x="273.4" y="426.6">H</text>
<text x="307.4" y="431.6">IZnA</text>
<text x="30.1" y="435.9">Индикатор сегмент G</text>
<text x="150.2" y="435.4">А13</text>
<text x="164.7" y="433">SegG</text>
<text x="335" y="432.1">1</text>
<text x="342.8" y="435.4">A</text>
<text x="362.5" y="433.3">DP</text>
<text x="368.3" y="433.3">Y</text>
<text x="30.1" y="443.4">Индикатор сегмент H</text>
<text x="150.2" y="442.9">A15</text>
<text x="164.6" y="440.2">SegH</text>
<text x="307.4" y="438.8">IZnB</text>
<text x="335.3" y="439.1">2</text>
<text x="342.8" y="442.6">B</text>
<text x="362.7" y="440.8">LE</text>
<text x="367.9" y="440.8">D</text>
<text x="164.9" y="447.8">Pow1</text>
<text x="245.5" y="446.4">HG5 «Знак»</text>
<text x="307.7" y="446.3">IZnC</text>
<text x="335" y="446.9">6</text>
<text x="27.7" y="450.9">Питание индикатора единиц температуры холодильника</text>
<text x="150.2" y="450.4">A17</text>
<text x="164.9" y="455.3">Pow2</text>
<text x="205.7" y="454.1">IZnA</text>
<text x="233.4" y="454.6">1</text>
<text x="260.8" y="455.8">DP</text>
<text x="266.7" y="455.8">Y</text>
<text x="307.2" y="453.8">IZnD</text>
<text x="335.2" y="454.6">7</text>
<text x="342.7" y="450.3">C</text>
<text x="364.8" y="450.2">A</text>
<text x="27.7" y="458.4">Питание индикатора десятков температуры холодильника</text>
<text x="150.2" y="457.8">A19</text>
<text x="205.7" y="461.3">IZnB</text>
<text x="233.7" y="461.6">2</text>
<text x="241.2" y="457.9">A</text>
<text x="307.4" y="461.3">IZnE</text>
<text x="335.1" y="461.8">8</text>
<text x="342.7" y="457.8">D</text>
<text x="355.5" y="459.5">F</text>
<text x="374.7" y="459.4">B</text>
<text x="387.5" y="460.3">3</text>
<text x="394.9" y="458.8">Pow3</text>
<text x="27.7" y="465.8">Питание индикатора единиц температуры морозильника</text>
<text x="150.2" y="465.3">A21</text>
<text x="164.9" y="462.8">Pow3</text>
<text x="241.2" y="465.1">B</text>
<text x="261.1" y="463.3">LE</text>
<text x="266.3" y="463.3">D</text>
<text x="342.8" y="465.4">E</text>
<text x="364.6" y="463.4">G</text>
<text x="27.7" y="473.3">Питание индикатора десятков температуры морозильника</text>
<text x="150.2" y="472.8">A23</text>
<text x="164.9" y="470.3">Pow4</text>
<text x="206.1" y="468.8">IZnC</text>
<text x="233.4" y="469.4">6</text>
<text x="241.1" y="472.8">C</text>
<text x="263.2" y="472.7">A</text>
<text x="307.5" y="468.8">IZnF</text>
<text x="335.1" y="469.3">9</text>
<text x="343" y="472.6">F</text>
<text x="355.1" y="472.1">E</text>
<text x="374.6" y="472.7">C</text>
<text x="164.9" y="478.3">Pow5</text>
<text x="205.6" y="476.3">IZnD</text>
<text x="233.6" y="477.1">7</text>
<text x="307.1" y="476.3">IZnG</text>
<text x="334.6" y="477">13</text>
<text x="365.4" y="476.7">D</text>
<text x="27.7" y="480.8">Питание индикатора знака температуры морозильника</text>
<text x="150.2" y="480.3">A25</text>
<text x="164" y="485.6">PowInd1</text>
<text x="205.7" y="483.8">IZnE</text>
<text x="233.5" y="484.3">8</text>
<text x="241.1" y="480.3">D</text>
<text x="253.9" y="482">F</text>
<text x="262.9" y="485.9">G</text>
<text x="273.1" y="481.9">B</text>
<text x="287" y="482.4">3</text>
<text x="291.4" y="480.3">Pow5</text>
<text x="307.2" y="484.3">IZnH</text>
<text x="334.6" y="484.6">14</text>
<text x="342.6" y="480.4">G</text>
<text x="374.7" y="484.1">H</text>
<text x="27.7" y="488.2">Освещение холодильника</text>
<text x="150.2" y="487.7">А27</text>
<text x="205.8" y="491.3">IZnF</text>
<text x="233.5" y="491.8">9</text>
<text x="241.2" y="487.9">E</text>
<text x="342.7" y="487.6">H</text>
<text x="27.7" y="495.7">Освещение морозильника</text>
<text x="150.2" y="495.2">А29</text>
<text x="163.5" y="492.5">PowInd2</text>
<text x="241.3" y="495.1">F</text>
<text x="253.4" y="494.6">E</text>
<text x="273" y="495.2">C</text>
<text x="28.9" y="503.2">Индикатор разморозки</text>
<text x="150.2" y="502.7">A31</text>
<text x="163.5" y="500.1">PowInd3</text>
<text x="205.5" y="498.8">IZnG</text>
<text x="233" y="499.5">13</text>
<text x="241" y="502.9">G</text>
<text x="263.8" y="499.2">D</text>
<text x="164" y="507.7">PowInd4</text>
<text x="205.6" y="506.8">IZnH</text>
<text x="233" y="507.1">14</text>
<text x="273" y="506.6">H</text>
<text x="28.9" y="510.6">Индикатор неисправности компрессора холодильника</text>
<text x="150.2" y="510.1">A33</text>
<text x="164" y="514.3">PowInd5</text>
<text x="241.1" y="510.1">H</text>
<text x="28.9" y="518.1">Индикатор неисправности компрессора морозильника</text>
<text x="150.2" y="517.6">A35</text>
<text x="28.9" y="525.6">Общий провод цифровых схем</text>
<text x="150.2" y="525.1">А37</text>
<text x="163.6" y="522.4">GND</text>
<text x="28.9" y="533.1">Общий провод цифровых схем</text>
<text x="151.4" y="532.5">B1</text>
<text x="163.6" y="529.9">GND</text>
<text x="163.6" y="537.3">U</text>
<text x="28.9" y="540.5">Напряжение питания +5 Вольт</text>
<text x="151.4" y="540">B3</text>
<text x="164.4" y="543.8">IncFridge</text>
<text x="27.7" y="548">Увеличение температуры холодильника</text>
<text x="151.4" y="547.5">B5</text>
<text x="164.4" y="551.3">DecFridge</text>
<text x="27.7" y="555.5">Уменьшение температуры холодильника</text>
<text x="151.4" y="555">B7</text>
<text x="27.7" y="562.9">Увеличение температуры морозильника</text>
<text x="151.4" y="562.4">B9</text>
<text x="164.4" y="558.8">IncFreez</text>
<text x="150.2" y="569.9">B11</text>
<text x="164.4" y="566.3">DecFreez</text>
<text x="307.9" y="566.2">Схема электрическая</text>
<text x="27.7" y="570.4">Уменьшение температуры морозильника</text>
<text x="163.8" y="574.7">UnFreez</text>
<text x="313.6" y="571.2">принципиальная</text>
<text x="27.7" y="577.9">Кнопка режима разморозки</text>
<text x="150.2" y="577.4">B13</text>
</g>
<g font-size="3.5">
<text x="230.7" y="562.6">Разраб.</text>
<text x="366.5" y="562.6">У</text>
<text x="371.5" y="562.6">К</text>
<text x="376.2" y="562.6">П</text>
</g>
<g font-size="3.2">
<text x="230.6" y="557.5">Изм</text>
<text x="238.6" y="557.5">Лист</text>
<text x="251.5" y="557.5">№ докум.</text>
<text x="273.2" y="557.5">Подп.</text>
<text x="286.4" y="557.5">Дата</text>
<text x="369.4" y="552.5">Лит.</text>
<text x="383.8" y="552.5">Масса</text>
<text x="399.7" y="552.5">Масштаб</text>
<text x="233.2" y="561.4">.</text>
<text x="247.7" y="562.5">Рязанцев Р.А.</text>
<text x="230.7" y="567.5">Проверил</text>
<text x="247.7" y="567.5">Комаров В. М.</text>
<text x="371.5" y="572.5">Лист</text>
<text x="393.5" y="572.5">Листов 1</text>
<text x="230.8" y="582.5">Н. контр.</text>
<text x="247.7" y="582.5">Комаров В. М.</text>
</g>
<g font-size="2.8">
<text x="140.7" y="21.4">CС</text>
<text x="112.3" y="42.2">CC</text>
<text x="112.3" y="68.7">CC</text>
<text x="112.9" y="97.7">CC</text>
<text x="37" y="128.9">CC</text>
<text x="166.6" y="537.9">CC</text>
</g>
<text font-size="2.1" x="382.6" y="592.1">Формат А3</text>
</svg>
